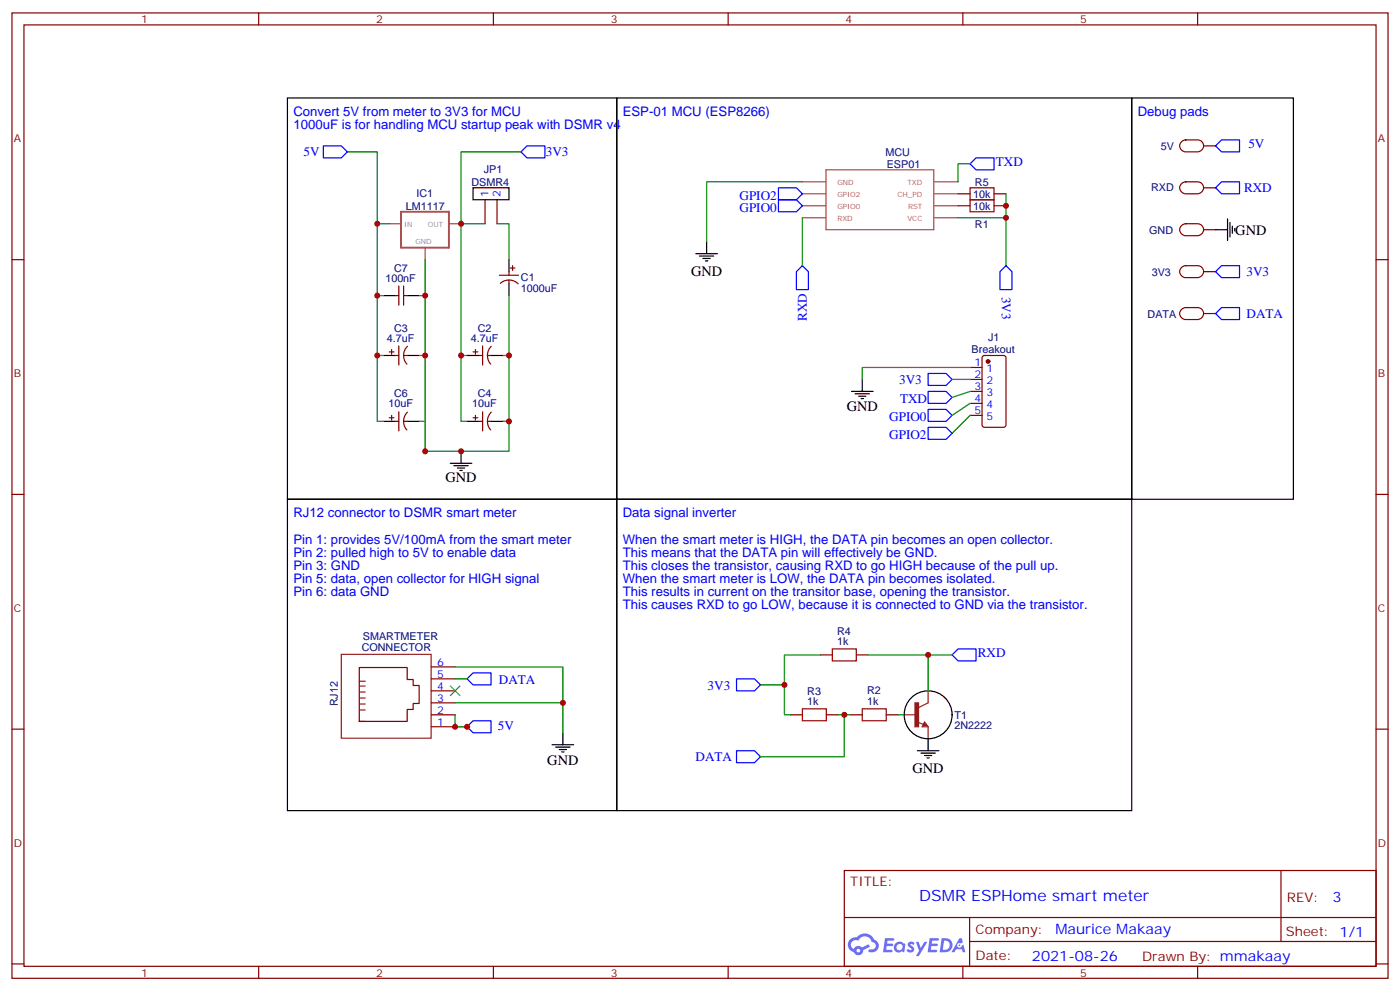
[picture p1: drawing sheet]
<svg xmlns="http://www.w3.org/2000/svg" width="412mm" height="292mm" viewBox="0 0 412 292" stroke-linecap="round" stroke-linejoin="round" font-family="sans-serif">
<g fill="none" stroke="#870000" stroke-width=".35">
<path d="M3.5 3.8h405.4v284.3h-405.4zM7.1 7.3h398.2v277.3h-398.2zM76.2 3.8v3.5M145.3 3.8v3.5M214.5 3.8v3.5M283.6 3.8v3.5M352.8 3.8v3.5M3.5 76.5h3.6M405.3 76.5h3.6M3.5 145.6h3.6M405.3 145.6h3.6M3.5 214.8h3.6"/>
<path d="M405.3 214.8h3.6M248.7 256.4h156.6v28.2h-156.6zM377.3 256.4v20.9M248.7 270.2h156.5M285.6 277.3h119.6M285.6 270.2v14.2M3.5 283.9h3.6M76.2 284.6v3.5M145.3 284.6v3.5M214.5 284.6v3.5M283.6 284.6v3.5M352.8 284.6v3.5"/>
<path d="M405.3 283.9h3.6"/>
</g>
<g fill="#5487ff">
<path d="M267.7 277.6a1.22 1.22 0 0 1 1.7 .2l-.4 .6a.47 .47 0 0 0-.3-.4 .47 .47 0 0 0-.5 .2l.1 .2a1.14 1.14 0 0 1 .8 1.8 1.14 1.14 0 0 1-1.9 0l-.2-.2 .5-.6 .7 .5a.29 .29 0 0 0 .3-.3 .29 .29 0 0 0-.2-.3 1.04 1.04 0 0 1-.6-1.7z"/>
<path d="M260.7 276.3h2.4l.3 .2-.2 .5-1.8 .1-.1 .8h1.5l.3 .4-.3 .4h-1.6l-.2 1.1h1.7l.2 .3-.2 .3-2.6 .1z"/>
<path d="M273.8 276.3h2.4l.3 .2-.1 .5-1.8 .1-.2 .8h1.6l.3 .4-.4 .4h-1.6l-.1 1.1h1.7l.2 .3-.2 .3-2.6 .1z"/>
<path d="M282.6 276.3h.7l.3 1.3-.6 .3a.69 .69 0 0 0-1 .3 .69 .69 0 0 0 .4 .9 .69 .69 0 0 0 .9-.6l.5-.2 .6 2.2h-.8l-.2-.9h-1.8l-.5 .9h-.8z"/>
<path d="M269.8 277.4h.8l.6 1.8 1.1-1.8h.9l-2.6 4.2h-.8l.9-1.5z"/>
<path d="M277.4 276.3l-.6 4.2h1.3a2.11 2.11 0 0 0 2.5-2.1 2.11 2.11 0 0 0-2.5-2.1zM278.1 277.1a1.39 1.39 0 0 1 1.7 1.4 1.39 1.39 0 0 1-1.8 1.3h-.3z"/>
<path d="M263.7 277.9a1.54 1.54 0 0 0-.1 2.2 1.54 1.54 0 0 0 2.2 .1l.6 .3 .3-2.3-.2-.3h-.4a1.49 1.49 0 0 0-2.4 0zM264 278.9a.94 .94 0 0 1 1.8 0 .94 .94 0 0 1-1.8 0z"/>
<path d="M250.4 276.7a2.18 2.18 0 0 0 1.1 3.7 1.44 1.44 0 0 0 1.6 .9 1.44 1.44 0 0 0 1.2-1.4l2-1.1-.5-.7-1.9 1a1.47 1.47 0 0 0-2.4 .4 1.39 1.39 0 0 1-.7-1.9 1.39 1.39 0 0 1 2-.5 2.12 2.12 0 0 1 2.2-1.3 2.12 2.12 0 0 1 1.9 1.7 1.14 1.14 0 0 1 1.1 1.4 1.14 1.14 0 0 1-1.7 .7 .43 .43 0 0 0-.5 .4 .43 .43 0 0 0 .4 .5 1.98 1.98 0 0 0 2.5-1.2 1.98 1.98 0 0 0-1.2-2.6 3.1 3.1 0 0 0-5.3-.6l-.9 .1zM252.3 280a.55 .55 0 0 1 1.1 0 .55 .55 0 0 1-1.1 0z"/>
<circle cx="282.6" cy="278.4" r=".26"/>
</g>
<g fill="none" stroke="#8c2424" stroke-width=".35">
<path d="M100.5 192.7h26.5v24.7h-26.5zM105.8 207.4h1.8M105.8 205.6h1.8M105.8 203.8h1.8M105.8 202.1h1.8M105.8 200.6h1.8M105.8 209.1h1.8M266.3 210.5h3.6M270.2 212.7l1.8 .7M272.3 212.7l1.1 1.4h-1.8zM272.3 213l.7 .7h-1zM272.3 213.4v.3"/>
<path d="M273.4 203.5v3.5l-2.8 1.4M273.4 214.1v3.5"/>
</g>
<path d="M269.5 207h1.1v7.1h-1.1z" fill="#8c2424" stroke="#8c2424" stroke-width=".35"/>
<g fill="none" stroke="#000" stroke-width=".35">
<path d="M84.7 28.9h97v118.1h-97zM333.4 28.9h47.6v118.1h-47.6zM139.3 55.3h10.6v3.5h-10.6zM149.9 76.5v3.5M205 74.7h6.3M206 75.4h4.3M207.1 76.1h2.1M207.8 76.8h.7M208.1 71.2v3.5M358.1 67.7h3.5M361.6 64.5v6.3M362.3 65.5v4.3"/>
<path d="M363 66.6v2.1M363.7 67.3v.7M112.9 87.1h3.5M119.9 87.1h3.6M149.9 83.5v3.6M112.9 104.7h3.5M119.9 104.7h3.6M137.6 104.7h3.5M144.6 104.7h3.6M250.8 115.3h6.4M251.9 116h4.2M252.9 116.7h2.2"/>
<path d="M253.6 117.4h.8M254 111.8v3.5M112.9 124.1h3.5M119.9 124.1h3.6M132.6 136.5h6.4M133.7 137.2h4.2M134.8 137.9h2.1M135.5 138.6h.7M135.8 132.9v3.6M137.6 124.1h3.5M144.6 124.1h3.6M84.7 147h97v91.8h-97z"/>
<path d="M181.7 147h151.7v91.8h-151.7zM162.6 219.4h6.4M165.8 215.8v3.6M273.4 217.6v3.5M163.7 220.1h4.2M164.7 220.8h2.2M165.5 221.5h.7M270.2 221.1h6.4M271.3 221.8h4.2M272.3 222.5h2.2M273 223.2h.8"/>
<circle cx="273.4" cy="210.5" r="7.1"/>
</g>
<path d="M285.8 55.3h7v3.5h-7zM285.8 58.8h7v3.6h-7zM245.2 191.1h7v3.6h-7zM236.4 208.8h7v3.5h-7zM254 208.8h7.1v3.5h-7.1z" fill="none" stroke="#a10000" stroke-width=".35"/>
<g fill="none" stroke="#870000" stroke-width=".35">
<path d="M142.9 58.8v7.1M146.4 58.8v7.1M282.2 57.1h3.6M292.8 57.1h3.5M348.1 41.7l1.1-.5h3.6a1.76 1.76 0 0 1 1.7 1.8 1.76 1.76 0 0 1-1.7 1.7h-3.6a1.75 1.75 0 0 1-1.5-1.1 1.75 1.75 0 0 1 .4-1.9zM348.1 54.1l1.1-.5h3.6a1.76 1.76 0 0 1 1.7 1.7 1.76 1.76 0 0 1-1.7 1.8h-3.6a1.75 1.75 0 0 1-1.5-1.1 1.75 1.75 0 0 1 .4-1.9zM354.5 43h3.6M354.5 55.3h3.6M150.3 79h1.4M151 78.2v1.5M282.2 60.6h3.6M292.8 60.6h3.5"/>
<path d="M348.1 66.4l1.1-.5h3.6a1.76 1.76 0 0 1 1.7 1.8 1.76 1.76 0 0 1-1.7 1.7h-3.6a1.75 1.75 0 0 1-1.5-1.1 1.75 1.75 0 0 1 .4-1.9zM348.1 78.8l1.1-.6h3.6a1.76 1.76 0 0 1 1.7 1.8 1.76 1.76 0 0 1-1.7 1.8h-3.6a1.75 1.75 0 0 1-1.5-1.1 1.75 1.75 0 0 1 .4-1.9zM354.5 67.7h3.6M116.4 87.1h1.1M117.5 84.2v5.7M118.9 84.2v5.7M118.9 87.1h1M147.1 81.1h5.7M147.4 83.4a3.8 3.8 0 0 1 5.2 .2M149.9 80v1.1M149.9 82.5v1M348.1 91.1l1.1-.5h3.6a1.76 1.76 0 0 1 1.7 1.8 1.76 1.76 0 0 1-1.7 1.7h-3.6a1.75 1.75 0 0 1-1.5-1.1 1.75 1.75 0 0 1 .4-1.9z"/>
<path d="M354.5 80h3.6M354.5 92.4h3.6M114.7 103.6h1.4M115.4 102.9v1.5M116.4 104.7h1.1M117.5 101.9v5.6M118.9 104.7h1M120 102a3.8 3.8 0 0 0-.1 5.2M139.3 103.6h1.5M140.1 102.9v1.5M141.1 104.7h1.1M142.2 101.9v5.6"/>
<path d="M143.6 104.7h1M144.7 102a3.8 3.8 0 0 0-.1 5.2M285.8 108.2h3.5M285.8 111.8h3.5M285.8 115.3h3.5M285.8 118.8h3.5M289.5 104.9l.5-.2h5.6l.7 .4v20.1l-.4 .6-5.9 .1-.7-.5v-20zM114.7 123h1.4M115.4 122.3v1.5M116.4 124.1h1.1M117.5 121.3v5.6M118.9 124.1h1"/>
<path d="M120 121.4a3.8 3.8 0 0 0-.1 5.2M139.3 123h1.5M140.1 122.3v1.5M141.1 124.1h1.1M142.2 121.3v5.6M143.6 124.1h1M144.7 121.4a3.8 3.8 0 0 0-.1 5.2M285.8 122.3h3.5M127 200h7.1M127 196.4h7.1M241.7 192.9h3.5M252.2 192.9h3.6"/>
<path d="M105.8 212.5v-15.9h14.1v3.5h1.8v1.8h1.8v5.3h-1.8v1.8h-1.8v3.5h-14.1h1.8M127 210.5h7.1M127 214.1h7.1M127 207h7.1M127 203.5h7.1M232.8 210.5h3.6M243.4 210.5h3.5M250.5 210.5h3.5M261.1 210.5h3.5"/>
</g>
<g fill="none" stroke="#008700" stroke-width=".35">
<path d="M102.3 44.7h8.8v79.4h1.8M153.5 44.7h-17.7v21.2M236.4 53.6h-28.3v17.6M285.8 48.3h-3.6v5.3M296.3 57.1v7h-14.1M111.1 65.9h3.6M125.2 76.5v56.4h24.7v-8.8M135.8 65.9v58.2h1.8M135.8 65.9h7.1M146.4 65.9h3.5v10.6M236.4 64.1v14.1M296.3 64.1v14.1"/>
<path d="M111.1 87.1h1.8M123.5 87.1h1.7M149.9 87.1v37h-1.7M111.1 104.7h1.8M123.5 104.7h1.7M135.8 104.7h1.8M148.2 104.7h1.7M280.5 111.8h5.3M285.8 108.2h-31.8v3.6M285.8 115.3l-5.3 1.8M285.8 118.8l-5.3 3.5M123.5 124.1h1.7v8.8"/>
<path d="M285.8 122.3l-5.3 5.3M134.1 196.4h31.7v10.6h-31.7M134.1 200h3.5M241.7 192.9h-10.6v17.6h1.7M255.8 192.9h24.7M273.4 192.9v10.6M134.1 210.5v3.6h3.5h-3.5M165.8 207v8.8M224 201.7h7.1M246.9 210.5h3.6M248.7 210.5v12.4h-24.7M264.6 210.5h1.7"/>
</g>
<path d="M132.6 202.1l2.9 2.8M135.5 202.1l-2.9 2.8" fill="none" stroke="#3c3" stroke-width=".35"/>
<path d="M118.1 62.4h14.1v10.6h-14.1z" fill="none" stroke="#a64a4a" stroke-width=".56"/>
<path d="M236.4 53.6h6.9M236.4 57.1h6.9M243.3 50h31.8v17.7h-31.8zM275.3 53.6h6.9M275.3 57.1h6.9M114.7 65.9h3.4M125.2 73v3.5M132.3 65.9h3.5M236.4 60.6h6.9M236.4 64.1h6.9M275.3 60.6h6.9M275.3 64.1h6.9" fill="none" stroke="#a64a4a" stroke-width=".35"/>
<g fill="none" stroke="#00f" stroke-width=".35">
<path d="M95.2 43h5.3l1.8 1.7-1.8 1.8h-5.3zM153.5 44.7l1.7-1.7h5.3v3.5h-5.3zM229.3 55.3h5.3l1.8 1.8-1.8 1.7h-5.3zM229.3 58.8h5.3l1.8 1.8-1.8 1.8h-5.3zM285.8 48.3l1.7-1.8h5.3v3.5h-5.3zM358.1 43l1.7-1.8h5.3v3.5h-5.3zM358.1 55.3l1.7-1.7h5.3v3.5h-5.3zM236.4 78.2l1.7 1.8v5.3h-3.5v-5.3zM294.6 80l1.7-1.8 1.8 1.8v5.3h-3.5zM358.1 80l1.7-1.8h5.3v3.6h-5.3zM358.1 92.4l1.7-1.8h5.3v3.5h-5.3zM273.4 110h5.3l1.8 1.8-1.8 1.7h-5.3z"/>
<path d="M273.4 115.3h5.3l1.8 1.8-1.8 1.7h-5.3zM273.4 125.9h5.3l1.8 1.7-1.8 1.8h-5.3zM273.4 120.6h5.3l1.8 1.7-1.8 1.8h-5.3zM137.6 200l1.7-1.8h5.3v3.5h-5.3zM217 200h5.2l1.8 1.7-1.8 1.8h-5.2zM280.5 192.9l1.7-1.8h5.3v3.6h-5.3zM137.6 214.1l1.7-1.8h5.3v3.5h-5.3zM217 221.1h5.2l1.8 1.8-1.8 1.7h-5.2z"/>
</g>
<circle cx="291" cy="106.5" r=".53" fill="#870000" stroke="#870000" stroke-width=".35"/>
<g fill="#c00">
<circle cx="134.1" cy="214.1" r=".88"/>
<circle cx="137.6" cy="214.1" r=".88"/>
<circle cx="273.4" cy="192.9" r=".88"/>
<circle cx="165.8" cy="207" r=".88"/>
<circle cx="248.7" cy="210.5" r=".88"/>
<circle cx="231.1" cy="201.7" r=".88"/>
<circle cx="135.8" cy="104.7" r=".88"/>
<circle cx="135.8" cy="65.9" r=".88"/>
<circle cx="111.1" cy="104.7" r=".88"/>
<circle cx="111.1" cy="87.1" r=".88"/>
<circle cx="111.1" cy="65.9" r=".88"/>
<circle cx="296.3" cy="60.6" r=".88"/>
<circle cx="296.3" cy="64.1" r=".88"/>
<circle cx="149.9" cy="104.7" r=".88"/>
<circle cx="135.8" cy="132.9" r=".88"/>
<circle cx="125.2" cy="87.1" r=".88"/>
<circle cx="125.2" cy="104.7" r=".88"/>
<circle cx="125.2" cy="132.9" r=".88"/>
<circle cx="149.9" cy="124.1" r=".88"/>
</g>
<path d="M181.7 28.9h151.7v118.1h-151.7z" fill="none" stroke="#000" stroke-width=".35"/>
<text font-size="4.6" fill="#00f" x="270.8" y="265.4">DSMR ESPHome smart meter</text>
<g font-size="4.2">
<text x="363.9" y="69.1">GND</text>
<text x="203.6" y="81.4">GND</text>
<text x="249.4" y="120.9">GND</text>
<text x="131.2" y="142.1">GND</text>
<text x="161.2" y="225.4">GND</text>
<text x="268.8" y="227.8">GND</text>
</g>
<g font-size="4.2" fill="#00f">
<text x="392.5" y="265.7">3</text>
<text x="310.9" y="275.2">Maurice Makaay</text>
<text x="304" y="283">2021-08-26</text>
</g>
<g font-size="3.9" fill="#00f">
<text x="86.4" y="34.1">Convert 5V from meter to 3V3 for MCU</text>
<text x="183.4" y="34.1">ESP-01 MCU (ESP8266)</text>
<text x="335.1" y="34.1">Debug pads</text>
<text x="86.4" y="38">1000uF is for handling MCU startup peak with DSMR v4</text>
<text x="89.4" y="46">5V</text>
<text x="160.8" y="46">3V3</text>
<text x="367.7" y="43.7">5V</text>
<text x="293.3" y="49">TXD</text>
<text x="217.8" y="58.8">GPIO2</text>
<text x="366.4" y="56.5">RXD</text>
<text x="217.8" y="62.4">GPIO0</text>
<text x="367.2" y="81.3">3V3</text>
<text x="295.1" y="87.4" transform="rotate(90 295.1 87.4)">3V3</text>
<text x="237.6" y="94.6" transform="rotate(-90 237.6 94.6)">RXD</text>
<text x="367.2" y="93.6">DATA</text>
<text x="264.9" y="113">3V3</text>
<text x="265.1" y="118.8">TXD</text>
<text x="261.9" y="124.1">GPIO0</text>
<text x="261.9" y="129.4">GPIO2</text>
<text x="86.4" y="152.3">RJ12 connector to DSMR smart meter</text>
<text x="183.4" y="152.3">Data signal inverter</text>
<text x="86.4" y="160.1">Pin 1: provides 5V/100mA from the smart meter</text>
<text x="183.4" y="160.1">When the smart meter is HIGH, the DATA pin becomes an open collector.</text>
<text x="86.4" y="164">Pin 2: pulled high to 5V to enable data</text>
<text x="86.4" y="167.9">Pin 3: GND</text>
<text x="183.4" y="164">This means that the DATA pin will effectively be GND.</text>
<text x="183.4" y="167.9">This closes the transistor, causing RXD to go HIGH because of the pull up.</text>
<text x="86.4" y="171.7">Pin 5: data, open collector for HIGH signal</text>
<text x="183.4" y="171.7">When the smart meter is LOW, the DATA pin becomes isolated.</text>
<text x="86.4" y="175.6">Pin 6: data GND</text>
<text x="183.4" y="175.6">This results in current on the transitor base, opening the transistor.</text>
<text x="183.4" y="179.5">This causes RXD to go LOW, because it is connected to GND via the transistor.</text>
<text x="288" y="193.7">RXD</text>
<text x="147" y="201.5">DATA</text>
<text x="208.4" y="203.1">3V3</text>
<text x="146.6" y="215.1">5V</text>
<text x="204.9" y="224.1">DATA</text>
</g>
<g font-size="3.9" fill="#800">
<text x="250.5" y="261">TITLE:</text>
<text x="379.1" y="265.7">REV:</text>
<text x="287.4" y="275.2">Company:</text>
<text x="378.7" y="275.8">Sheet: 1/1</text>
<text x="287.4" y="282.9">Date:</text>
<text x="336.4" y="282.9">Drawn By: mmakaay</text>
</g>
<g font-size="3.2" fill="#800">
<text x="41.6" y="6.8">1</text>
<text x="110.8" y="6.8">2</text>
<text x="179.9" y="6.8">3</text>
<text x="249.1" y="6.8">4</text>
<text x="318.2" y="6.8">5</text>
<text x="4.1" y="41.9">A</text>
<text x="405.9" y="41.9">A</text>
<text x="4.1" y="111.1">B</text>
<text x="405.9" y="111.1">B</text>
<text x="4.1" y="180.2">C</text>
<text x="405.9" y="180.2">C</text>
<text x="4.1" y="249.3">D</text>
<text x="405.9" y="249.3">D</text>
<text x="41.6" y="287.6">1</text>
<text x="110.8" y="287.6">2</text>
<text x="179.9" y="287.6">3</text>
<text x="249.1" y="287.6">4</text>
<text x="318.2" y="287.6">5</text>
</g>
<g font-size="3.2" fill="#000080">
<text x="260.8" y="45.9">MCU</text>
<text x="341.9" y="44.1">5V</text>
<text x="142.5" y="51.1">JP1</text>
<text x="261.2" y="49.4">ESP01</text>
<text x="122.7" y="58.1">IC1</text>
<text x="138.9" y="54.7">DSMR4</text>
<text x="286.6" y="58.3">10k</text>
<text x="287.2" y="54.7">R5</text>
<text x="339.1" y="56.4">RXD</text>
<text x="119.5" y="61.8">LM1117</text>
<text x="286.6" y="61.8">10k</text>
<text x="287.2" y="67.1">R1</text>
<text x="338.5" y="68.8">GND</text>
<text x="113.5" y="82.9">100nF</text>
<text x="116.1" y="80">C7</text>
<text x="153.5" y="82.9">C1</text>
<text x="339.3" y="81.2">3V3</text>
<text x="153.5" y="86.1">1000uF</text>
<text x="338" y="93.5">DATA</text>
<text x="114" y="100.6">4.7uF</text>
<text x="116.1" y="97.6">C3</text>
<text x="138.7" y="100.6">4.7uF</text>
<text x="140.8" y="97.6">C2</text>
<text x="291.1" y="100.6">J1</text>
<text x="286.2" y="104.1">Breakout</text>
<text x="114.4" y="120">10uF</text>
<text x="116.1" y="117.1">C6</text>
<text x="139.1" y="120">10uF</text>
<text x="140.8" y="117.1">C4</text>
<text x="106.5" y="191.7">CONNECTOR</text>
<text x="106.9" y="188.5">SMARTMETER</text>
<text x="246.6" y="190.1">1k</text>
<text x="246.6" y="186.9">R4</text>
<text x="99.5" y="208.1" transform="rotate(-90 99.5 208.1)">RJ12</text>
<text x="237.8" y="207.7">1k</text>
<text x="237.8" y="204.6">R3</text>
<text x="255.4" y="207.7">1k</text>
<text x="255.4" y="204.5">R2</text>
<text x="281.2" y="214.9">2N2222</text>
<text x="281.2" y="211.7">T1</text>
</g>
<g font-size="3.2" fill="#00f">
<text x="143.9" y="58.1" transform="rotate(-90 143.9 58.1)">1</text>
<text x="147.5" y="58.1" transform="rotate(-90 147.5 58.1)">2</text>
<text x="287.1" y="107.9">1</text>
<text x="287.1" y="111.4">2</text>
<text x="290.6" y="109.6">1</text>
<text x="290.6" y="113.2">2</text>
<text x="287.1" y="114.9">3</text>
<text x="287.1" y="118.5">4</text>
<text x="290.6" y="116.7">3</text>
<text x="287.1" y="122">5</text>
<text x="290.6" y="120.2">4</text>
<text x="290.6" y="123.8">5</text>
<text x="128.8" y="196.2">6</text>
<text x="128.8" y="203.3">4</text>
<text x="128.8" y="199.8">5</text>
<text x="128.8" y="206.8">3</text>
<text x="128.8" y="213.9">1</text>
<text x="128.8" y="210.4">2</text>
</g>
<g font-size="2.1" fill="#a54b4b">
<text x="246.7" y="54.6">GND</text>
<text x="246.7" y="58.1">GPIO2</text>
<text x="264.4" y="58.1">CH_PD</text>
<text x="267.3" y="54.6">TXD</text>
<text x="246.7" y="61.6">GPIO0</text>
<text x="246.7" y="65.2">RXD</text>
<text x="267.3" y="65.2">VCC</text>
<text x="267.5" y="61.6">RST</text>
</g>
<g font-size="2.1" fill="#838383">
<text x="119" y="66.8">IN</text>
<text x="122.4" y="71.9">GND</text>
<text x="126.1" y="66.8">OUT</text>
</g>
</svg>
